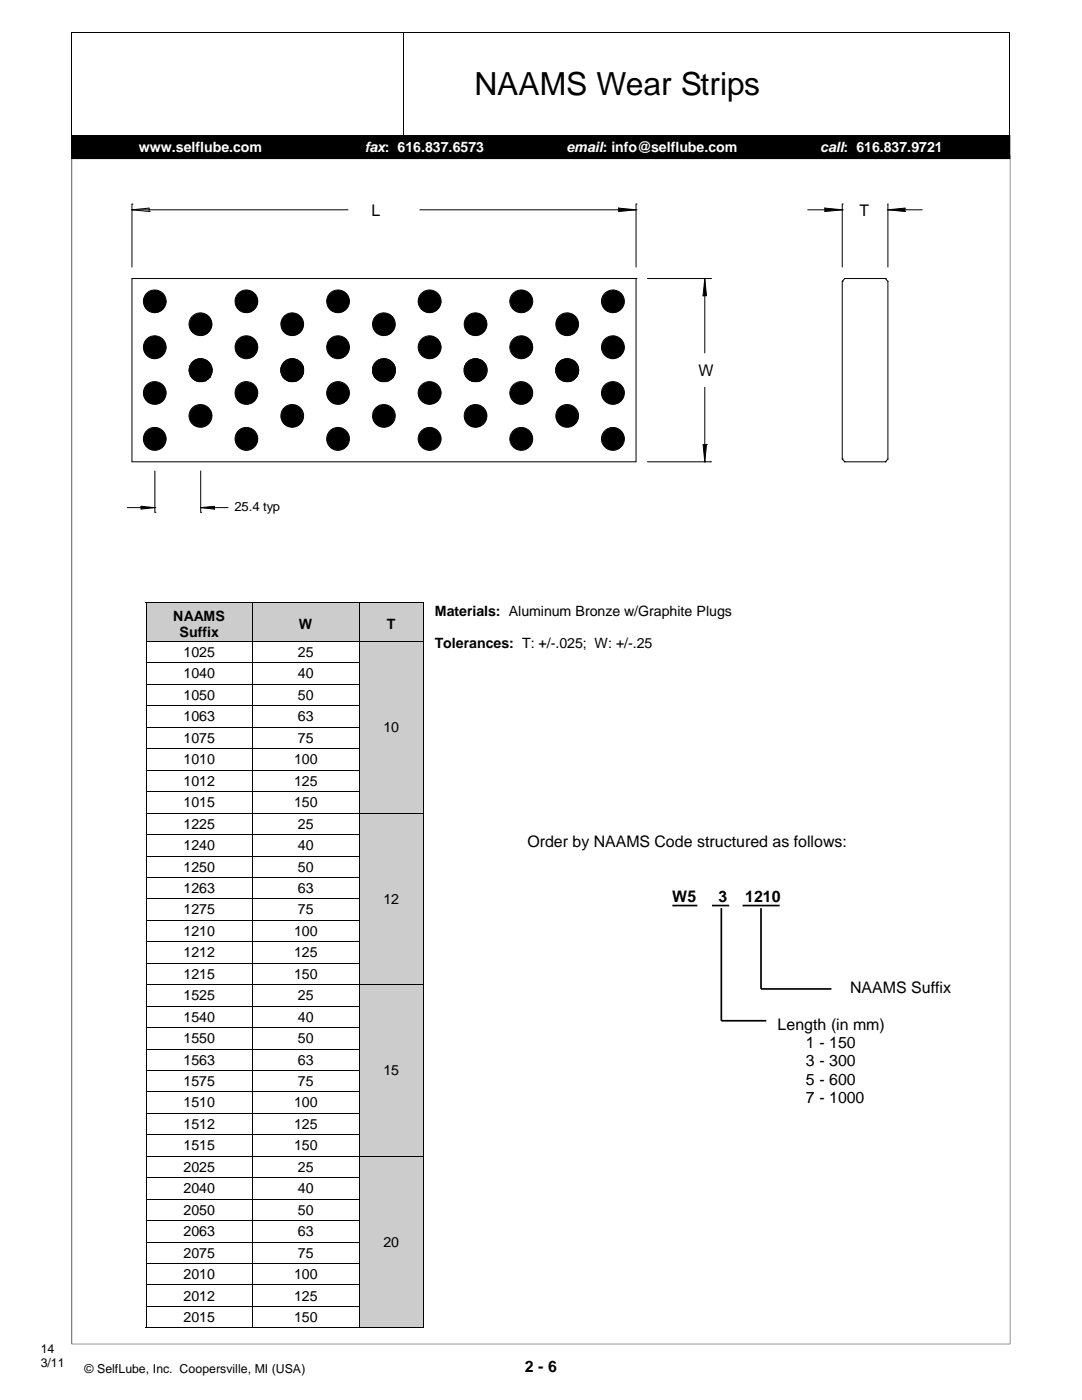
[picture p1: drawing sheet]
<svg xmlns="http://www.w3.org/2000/svg" width="216mm" height="279mm" viewBox="0 0 216 279" stroke-linecap="round" stroke-linejoin="round" font-family="sans-serif">
<g fill="none" stroke="#000" stroke-width=".2">
<path d="M14.3 6.4h187.3M14.3 6.4v22.1M80.5 6.4v22.1M201.5 6.4v22.1M14.3 28.5h187.3M26.3 40.7h.1M26.3 41.9h.1M26.3 55.6h100.6v36.6h-100.6zM26.3 40.7v12.6M26.3 41.9h43.1M26.3 41.9l3.5 .3M26.3 41.9l3.5-.4v.7"/>
<path d="M29.8 42.2h.1M83.8 41.9h43.1M123.4 41.5l3.5 .4M123.4 41.5v.7l3.5-.3M123.4 41.5h.1M126.9 55.6h.1M126.9 40.7h.1M126.9 41.9h.1M126.9 40.7v12.6M129.2 55.6h12.6M140.3 59h.1M140.6 55.6h.1"/>
<path d="M140.6 55.6v14.8M140.6 55.6l-.3 3.4M140.6 55.6l.4 3.4h-.7M141.8 55.6h.1M161.2 41.9h6.9M164.6 41.5h.1M164.6 41.5l3.5 .4M164.6 41.5v.7l3.5-.3M168.1 40.7h.1M168.1 41.9h.1M168.1 56.1h.1M168.1 40.7v12.6"/>
<path d="M168.1 56.1v35.5M176.7 55.6h.1M176.7 55.6h-8.1l-.5 .5M176.7 55.6l.5 .5M177.2 41.9h6.8M177.2 40.7v12.6M177.2 56.1v35.5M177.2 40.7h.1M177.2 41.9l3.4 .3M177.2 41.9l3.4-.4v.7M177.2 56.1h.1M180.6 42.2h.1"/>
<path d="M37.8 74.5v.1M38 74.9v.1M38.1 72.6v.1a2.16 2.16 0 0 0 .2 2.7l.9 .6M38.2 72.6l.5-.6 .9-.4h.9l.8 .4a2.28 2.28 0 0 1 1 1.7l-.1 .8-.2 .6M38.2 72.6h-.1M38.2 75.3h.1M39 75.9h.1M39.2 76h.1M39.2 76l.5 .2 1.2-.2M40.7 71.7h.1M40.9 76h.1M40.9 71.8h.1"/>
<path d="M41.9 75.3h.1M42 75.1l-.4 .5-.6 .3M42 75.1h.1M42.1 74.8h.1M56 74.3h.1M56.1 74.5v.1M56.3 74.9v.1M56.5 75.3h.1M57.3 75.9h.1M57.4 76h.1M57.4 76l.6 .2 1.2-.2M58.9 76.1h.1"/>
<path d="M59 71.7h.1M59.2 76h.1M59.4 75.9h.1M60.1 75.3l-.2 .3-.7 .4M60.1 75.3h.1M60.2 75.1l.4-.8-.1-.9a2.08 2.08 0 0 0-1.3-1.6 2.31 2.31 0 0 0-2 0l-.6 .5-.4 .7-.2 .5 .1 .9 .5 1 .8 .6M60.2 75.1l-.1 .2M60.2 75.1h.1M60.4 74.8h.1M74.4 73.3v.1M74.4 74.5v.1M74.5 74.8l-.2-.5v-.8l.4-.9 .8-.8 1.3-.2 1.1 .4 .8 .8 .2 .7v.8l-.5 1"/>
<path d="M74.5 74.8h.1M74.5 74.8l.6 .9 .6 .3M74.6 74.9v.1M74.8 75.3h.1M75.6 75.9h.1M75.7 76h.1M75.7 76l.5 .2 1.3-.2M75.9 76.1h.1M77.2 76.1h.1M77.5 76h.1M78.4 75.3l-.4 .4-.5 .3M78.4 75.3h.1"/>
<path d="M78.7 73.1h.1M92.7 74.5h.1M92.8 74.7h.1M93.8 75.9h.1M94 76h.1M94 71.8h.1M94 76l-1-.7-.4-1v-.8l.5-1.1 .6-.5 1.3-.3 1.2 .4 .7 .8a2.31 2.31 0 0 1 .1 2l-.4 .6-.8 .6M94 76l.5 .2 1-.1M94.2 76.1h.1M95.5 76.1h.1M95.8 76h.1M95.8 76l-.3 .1"/>
<path d="M95.9 75.9h.1M97 74.7h.1M111 73.2h.1M111 74.7h.1M112.1 75.9h.1M112.3 76h.1M112.3 76l-1-.7-.3-.8-.1-1 .3-.8 .6-.6 .9-.5 1.1 .1 .8 .4a1.88 1.88 0 0 1 .8 1.3 2.29 2.29 0 0 1-.4 1.9l-1 .7M112.3 76l.5 .2 1.2-.2M113.8 76.1h.1M114 76h.1M114.2 75.9h.1M115.2 72.8h.1"/>
<path d="M115.3 74.7h.1M115.4 73.2h.1M115.4 74.5h.1M140.6 77.3v14.9M30.9 94v8.2M40 94v8.2M129.2 92.2h12.6M140.6 92.2h.1M141 88.7h.1M141 88.7l-.4 3.5M141 88.7h-.7l.3 3.5M141.8 92.2h.1"/>
<path d="M168.1 91.6h.1M168.1 91.6l.5 .6h8.1M176.7 92.2h.1M177.2 91.6h.1M177.2 91.6l-.5 .6M25.4 101.3h5.5M28.2 101.1h.1M28.2 101.1l2.7 .2M28.2 101.1v.5l2.7-.3M30.9 102.2h.1M30.9 101.3h.1M40 102.2h.1"/>
<path d="M40 101.3h.1M40 101.3h5.5M40 101.3l2.8 .3M40 101.3l2.8-.2v.5M42.8 101.6h.1"/>
<circle cx="30.9" cy="69.3" r="2.28"/>
<circle cx="30.9" cy="78.4" r="2.27"/>
<circle cx="30.9" cy="60.1" r="2.27"/>
<circle cx="40" cy="64.7" r="2.28"/>
<circle cx="49.2" cy="69.3" r="2.28"/>
<circle cx="49.2" cy="78.4" r="2.27"/>
<circle cx="49.2" cy="60.1" r="2.27"/>
<circle cx="58.3" cy="64.7" r="2.27"/>
<circle cx="67.4" cy="69.3" r="2.28"/>
<circle cx="67.5" cy="78.4" r="2.27"/>
<circle cx="67.5" cy="60.1" r="2.27"/>
<circle cx="76.6" cy="64.7" r="2.27"/>
<circle cx="85.7" cy="69.3" r="2.29"/>
<circle cx="85.7" cy="78.4" r="2.28"/>
<circle cx="85.7" cy="60.1" r="2.28"/>
<circle cx="94.9" cy="64.7" r="2.27"/>
<circle cx="104" cy="69.3" r="2.29"/>
<circle cx="104" cy="78.4" r="2.28"/>
<circle cx="104" cy="60.1" r="2.28"/>
<circle cx="113.2" cy="64.7" r="2.27"/>
<circle cx="122.3" cy="69.3" r="2.29"/>
<circle cx="122.3" cy="78.4" r="2.28"/>
<circle cx="122.3" cy="60.1" r="2.28"/>
<circle cx="30.9" cy="87.6" r="2.28"/>
<circle cx="40" cy="83" r="2.28"/>
<circle cx="49.2" cy="87.6" r="2.28"/>
<circle cx="58.3" cy="83" r="2.27"/>
<circle cx="67.4" cy="87.6" r="2.28"/>
<circle cx="76.6" cy="83" r="2.27"/>
<circle cx="85.7" cy="87.6" r="2.29"/>
<circle cx="94.9" cy="83" r="2.27"/>
<circle cx="104" cy="87.6" r="2.29"/>
<circle cx="113.2" cy="83" r="2.27"/>
<circle cx="122.3" cy="87.6" r="2.29"/>
</g>
<g fill="#000">
<path d="M14.3 27h187.3v4.8h-187.3z"/>
<path d="M14.3 30.9v237.4h187.3v-237.4zM14.4 31h187.1v237.2h-187.1z"/>
<path d="M14.3 27v4.8h187.3v-4.8zM14.4 27.1h187.1v4.6h-187.1z"/>
</g>
<g fill="#000">
<path d="M123.4 41.5l3.5 .4-3.5 .3zM140.6 55.6l.4 3.4h-.7zM164.6 41.5l3.5 .4-3.5 .3zM177.2 41.9l3.4-.4v.7zM140.3 88.7h.7l-.4 3.5zM28.2 101.1l2.7 .2-2.7 .3zM40 101.3l2.8-.2v.5z"/>
<circle cx="30.9" cy="60.2" r="2.3"/>
<circle cx="30.9" cy="78.5" r="2.27"/>
<circle cx="30.9" cy="69.3" r="2.29"/>
<circle cx="40" cy="73.9" r="2.28"/>
<circle cx="40.1" cy="64.7" r="2.28"/>
<circle cx="49.2" cy="69.3" r="2.28"/>
<circle cx="49.2" cy="78.5" r="2.28"/>
<circle cx="49.2" cy="60.2" r="2.3"/>
<circle cx="58.3" cy="73.9" r="2.28"/>
<circle cx="58.3" cy="64.7" r="2.28"/>
<circle cx="67.5" cy="60.2" r="2.27"/>
<circle cx="67.5" cy="69.3" r="2.3"/>
<circle cx="67.5" cy="78.5" r="2.28"/>
<circle cx="76.6" cy="64.7" r="2.29"/>
<circle cx="76.6" cy="73.9" r="2.28"/>
<circle cx="85.7" cy="60.2" r="2.3"/>
<circle cx="85.7" cy="69.3" r="2.28"/>
<circle cx="85.8" cy="78.4" r="2.28"/>
<circle cx="94.9" cy="64.7" r="2.3"/>
<circle cx="94.9" cy="73.9" r="2.28"/>
<circle cx="104" cy="60.2" r="2.28"/>
<circle cx="104" cy="69.3" r="2.29"/>
<circle cx="104" cy="78.4" r="2.29"/>
<circle cx="113.2" cy="73.9" r="2.28"/>
<circle cx="113.2" cy="64.7" r="2.29"/>
<circle cx="122.3" cy="69.3" r="2.3"/>
<circle cx="122.3" cy="78.4" r="2.3"/>
<circle cx="122.3" cy="60.2" r="2.3"/>
<circle cx="30.9" cy="87.6" r="2.3"/>
<circle cx="40" cy="83" r="2.28"/>
<circle cx="49.2" cy="87.6" r="2.3"/>
<circle cx="58.3" cy="83" r="2.27"/>
<circle cx="67.5" cy="87.6" r="2.29"/>
<circle cx="76.6" cy="83" r="2.29"/>
<circle cx="85.7" cy="87.6" r="2.3"/>
<circle cx="94.9" cy="83" r="2.3"/>
<circle cx="104" cy="87.6" r="2.28"/>
<circle cx="113.2" cy="83" r="2.29"/>
<circle cx="122.3" cy="87.6" r="2.29"/>
</g>
<g fill="#ccc">
<path d="M29.1 120.1h21.3v7.9h-21.3z"/>
<path d="M50.4 120.1h21.3v7.9h-21.3z"/>
<path d="M71.7 120.1h12.9v7.9h-12.9z"/>
</g>
<g fill="#fff">
<path d="M29.1 128h21.3v4.3h-21.3z"/>
<path d="M50.4 128h21.3v4.3h-21.3z"/>
</g>
<path d="M71.7 128h12.9v34.3h-12.9z" fill="#ccc"/>
<g fill="#fff">
<path d="M29.1 132.3h21.3v4.3h-21.3z"/>
<path d="M50.4 132.3h21.3v4.3h-21.3z"/>
<path d="M29.1 136.6h21.3v4.2h-21.3z"/>
<path d="M50.4 136.6h21.3v4.2h-21.3z"/>
<path d="M29.1 140.8h21.3v4.3h-21.3z"/>
<path d="M50.4 140.8h21.3v4.3h-21.3z"/>
<path d="M29.1 145.1h21.3v4.3h-21.3z"/>
<path d="M50.4 145.1h21.3v4.3h-21.3z"/>
<path d="M29.1 149.4h21.3v4.3h-21.3z"/>
<path d="M50.4 149.4h21.3v4.3h-21.3z"/>
<path d="M29.1 153.7h21.3v4.3h-21.3z"/>
<path d="M50.4 153.7h21.3v4.3h-21.3z"/>
<path d="M29.1 158h21.3v4.3h-21.3z"/>
<path d="M50.4 158h21.3v4.3h-21.3z"/>
<path d="M29.1 162.3h21.3v4.2h-21.3z"/>
<path d="M50.4 162.3h21.3v4.2h-21.3z"/>
</g>
<path d="M71.7 162.3h12.9v34.2h-12.9z" fill="#ccc"/>
<g fill="#fff">
<path d="M29.1 166.5h21.3v4.3h-21.3z"/>
<path d="M50.4 166.5h21.3v4.3h-21.3z"/>
<path d="M29.1 170.8h21.3v4.3h-21.3z"/>
<path d="M50.4 170.8h21.3v4.3h-21.3z"/>
<path d="M29.1 175.1h21.3v4.3h-21.3z"/>
<path d="M50.4 175.1h21.3v4.3h-21.3z"/>
<path d="M29.1 179.4h21.3v4.2h-21.3z"/>
<path d="M50.4 179.4h21.3v4.2h-21.3z"/>
<path d="M29.1 183.6h21.3v4.3h-21.3z"/>
<path d="M50.4 183.6h21.3v4.3h-21.3z"/>
<path d="M29.1 187.9h21.3v4.3h-21.3z"/>
<path d="M50.4 187.9h21.3v4.3h-21.3z"/>
<path d="M29.1 192.2h21.3v4.3h-21.3z"/>
<path d="M50.4 192.2h21.3v4.3h-21.3z"/>
<path d="M29.1 196.5h21.3v4.3h-21.3z"/>
<path d="M50.4 196.5h21.3v4.3h-21.3z"/>
</g>
<path d="M71.7 196.5h12.9v34.3h-12.9z" fill="#ccc"/>
<g fill="#fff">
<path d="M29.1 200.8h21.3v4.3h-21.3z"/>
<path d="M50.4 200.8h21.3v4.3h-21.3z"/>
<path d="M29.1 205.1h21.3v4.2h-21.3z"/>
<path d="M50.4 205.1h21.3v4.2h-21.3z"/>
<path d="M29.1 209.3h21.3v4.3h-21.3z"/>
<path d="M50.4 209.3h21.3v4.3h-21.3z"/>
<path d="M29.1 213.6h21.3v4.3h-21.3z"/>
<path d="M50.4 213.6h21.3v4.3h-21.3z"/>
<path d="M29.1 217.9h21.3v4.3h-21.3z"/>
<path d="M50.4 217.9h21.3v4.3h-21.3z"/>
<path d="M29.1 222.2h21.3v4.2h-21.3z"/>
<path d="M50.4 222.2h21.3v4.2h-21.3z"/>
<path d="M29.1 226.4h21.3v4.4h-21.3z"/>
<path d="M50.4 226.4h21.3v4.4h-21.3z"/>
<path d="M29.1 230.8h21.3v4.2h-21.3z"/>
<path d="M50.4 230.8h21.3v4.2h-21.3z"/>
</g>
<path d="M71.7 230.8h12.9v34.2h-12.9z" fill="#ccc"/>
<g fill="#fff">
<path d="M29.1 235h21.3v4.3h-21.3z"/>
<path d="M50.4 235h21.3v4.3h-21.3z"/>
<path d="M29.1 239.3h21.3v4.3h-21.3z"/>
<path d="M50.4 239.3h21.3v4.3h-21.3z"/>
<path d="M29.1 243.6h21.3v4.3h-21.3z"/>
<path d="M50.4 243.6h21.3v4.3h-21.3z"/>
<path d="M29.1 247.9h21.3v4.2h-21.3z"/>
<path d="M50.4 247.9h21.3v4.2h-21.3z"/>
<path d="M29.1 252.1h21.3v4.3h-21.3z"/>
<path d="M50.4 252.1h21.3v4.3h-21.3z"/>
<path d="M29.1 256.4h21.3v4.3h-21.3z"/>
<path d="M50.4 256.4h21.3v4.3h-21.3z"/>
<path d="M29.1 260.7h21.3v4.3h-21.3z"/>
<path d="M50.4 260.7h21.3v4.3h-21.3z"/>
</g>
<g fill="none" stroke="#000" stroke-width=".2">
<path d="M29.1 120.2h55.5M29.1 120.1v144.8M29.2 128h55.3M29.2 132.3h42.6M29.2 136.6h42.6M50.4 120.2v144.7M71.7 120.2v144.7M84.5 120.1v144.8M29.2 140.9h42.6M29.2 145.1h42.6M29.2 149.4h42.6M29.2 153.7h42.6"/>
<path d="M29.2 158h42.6M29.2 162.3h55.3M29.2 166.6h42.6M29.2 170.8h42.6M29.2 175.1h42.6M29.2 179.4h42.6M29.2 196.5h55.3M29.2 183.7h42.6M29.2 187.9h42.6M29.2 192.2h42.6M29.2 200.8h42.6M29.2 205.1h42.6"/>
<path d="M29.2 209.4h42.6M29.2 213.6h42.6M29.2 217.9h42.6M29.2 230.8h55.3M29.2 222.2h42.6M29.2 226.5h42.6M29.2 235.1h42.6M29.2 239.3h42.6M29.2 243.6h42.6M29.2 247.9h42.6M29.2 252.2h42.6M29.2 256.4h42.6"/>
<path d="M29.1 264.9h55.5M29.2 260.7h42.6"/>
</g>
<path d="M104.2 165.1h92.1v61.9h-92.1z" fill="#fff"/>
<path d="M134.2 180.7h4.9M142.1 180.7h3.4M143.9 181.2v22.5h9M148.2 180.7h7.4M151.8 181.2v16.2h14.1" fill="none" stroke="#000" stroke-width=".34"/>
<g fill="#fff">
<path d="M7.2 266.7h6.8v8.7h-6.8z"/>
<path d="M95.2 269.9h25.4v6.3h-25.4z"/>
</g>
<text font-size="6.3" x="94.7" y="18.9">NAAMS Wear Strips</text>
<g font-size="3.2">
<text x="74.1" y="43">L</text>
<text x="171.5" y="43">T</text>
<text x="139.4" y="75">W</text>
<text x="105.2" y="169">Order by NAAMS Code structured as follows:</text>
<text x="134.2" y="179.9">W5</text>
<text x="143.4" y="179.9">3</text>
<text x="148.7" y="179.9">1210</text>
<text x="169.6" y="198.2">NAAMS Suffix</text>
<text x="155.2" y="205.5">Length (in mm)</text>
<text x="160.8" y="209.1">1 - 150</text>
<text x="160.8" y="212.8">3 - 300</text>
<text x="160.8" y="216.5">5 - 600</text>
<text x="160.8" y="220.1">7 - 1000</text>
<text x="104.7" y="273.8">22--56</text>
</g>
<g font-size="2.8" fill="#fff">
<text x="27.7" y="30.3">www.selflube.com</text>
<text x="72.8" y="30.3">fax: 616.837.6573</text>
<text x="113" y="30.3">email: info@selflube.com</text>
<text x="163.7" y="30.3">call: 616.837.9721</text>
</g>
<g font-size="2.8">
<text x="34.6" y="123.9">NAAMS</text>
<text x="59.6" y="125.5">W</text>
<text x="77.2" y="125.5">T</text>
<text x="86.7" y="122.9">Materials: Aluminum Bronze w/Graphite Plugs</text>
<text x="35.8" y="127.1">Suffix</text>
<text x="36.6" y="131.1">1025</text>
<text x="59.4" y="131.1">25</text>
<text x="86.7" y="129.4">Tolerances: T: +/-.025; W: +/-.25</text>
<text x="36.6" y="135.4">1040</text>
<text x="59.4" y="135.4">40</text>
<text x="36.6" y="139.7">1050</text>
<text x="36.6" y="144">1063</text>
<text x="59.4" y="139.7">50</text>
<text x="59.4" y="144">63</text>
<text x="36.6" y="148.3">1075</text>
<text x="59.4" y="148.3">75</text>
<text x="76.5" y="146.1">10</text>
<text x="36.6" y="152.5">1010</text>
<text x="58.7" y="152.5">100</text>
<text x="36.6" y="156.8">1012</text>
<text x="36.6" y="161.1">1015</text>
<text x="58.7" y="156.8">125</text>
<text x="58.7" y="161.1">150</text>
<text x="36.6" y="165.4">1225</text>
<text x="59.4" y="165.4">25</text>
<text x="36.6" y="169.6">1240</text>
<text x="36.6" y="173.9">1250</text>
<text x="59.4" y="169.6">40</text>
<text x="59.4" y="173.9">50</text>
<text x="36.6" y="178.2">1263</text>
<text x="59.4" y="178.2">63</text>
<text x="36.6" y="182.5">1275</text>
<text x="59.4" y="182.5">75</text>
<text x="76.5" y="180.3">12</text>
<text x="36.6" y="186.8">1210</text>
<text x="36.6" y="191.1">1212</text>
<text x="58.7" y="186.8">100</text>
<text x="58.7" y="191.1">125</text>
<text x="36.6" y="195.3">1215</text>
<text x="58.7" y="195.3">150</text>
<text x="36.6" y="199.6">1525</text>
<text x="36.6" y="203.9">1540</text>
<text x="59.4" y="199.6">25</text>
<text x="59.4" y="203.9">40</text>
<text x="36.6" y="208.2">1550</text>
<text x="59.4" y="208.2">50</text>
<text x="36.6" y="212.5">1563</text>
<text x="59.4" y="212.5">63</text>
<text x="76.5" y="214.6">15</text>
<text x="36.6" y="216.7">1575</text>
<text x="36.6" y="221">1510</text>
<text x="58.7" y="221">100</text>
<text x="59.4" y="216.7">75</text>
<text x="36.6" y="225.3">1512</text>
<text x="58.7" y="225.3">125</text>
<text x="36.6" y="229.6">1515</text>
<text x="36.6" y="233.8">2025</text>
<text x="58.7" y="229.6">150</text>
<text x="59.4" y="233.8">25</text>
<text x="36.6" y="238.1">2040</text>
<text x="59.4" y="238.1">40</text>
<text x="36.6" y="242.4">2050</text>
<text x="59.4" y="242.4">50</text>
<text x="36.6" y="246.7">2063</text>
<text x="36.6" y="251">2075</text>
<text x="59.4" y="246.7">63</text>
<text x="59.4" y="251">75</text>
<text x="76.5" y="248.8">20</text>
<text x="36.6" y="255.3">2010</text>
<text x="58.7" y="255.3">100</text>
<text x="36.6" y="259.5">2012</text>
<text x="36.6" y="263.8">2015</text>
<text x="58.7" y="259.5">125</text>
<text x="58.7" y="263.8">150</text>
</g>
<text font-size="2.6" x="46.8" y="102">25.4 typ</text>
<g font-size="2.5">
<text x="8.1" y="270">14</text>
<text x="8.1" y="272.8">3/11</text>
<text x="16.9" y="273.9">© SelfLube, Inc. Coopersville, MI (USA)</text>
</g>
</svg>
